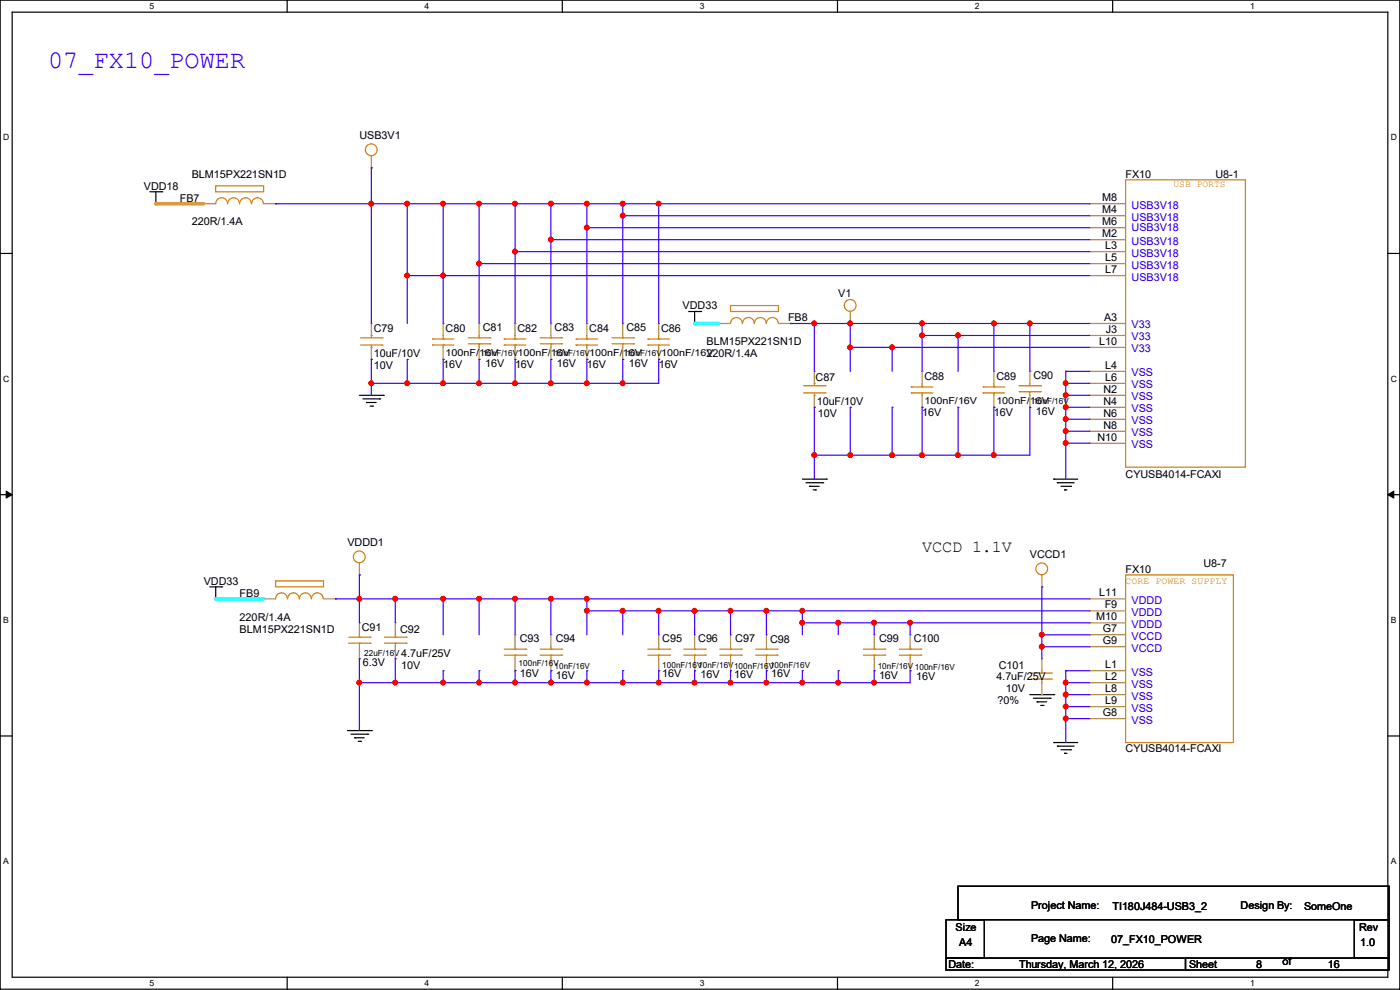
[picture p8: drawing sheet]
<svg xmlns="http://www.w3.org/2000/svg" width="297mm" height="210mm" viewBox="0 0 297 210" stroke-linecap="round" stroke-linejoin="round" font-family="sans-serif">
<path d="M0 0h297v209.8h-297zM2.6 2.6h291.8v204.7h-291.8z" fill="none" stroke="#000" stroke-width=".25"/>
<g fill="#fff">
<path d="M31.7 .3h1v2h-1z"/>
<path d="M31.7 207.6h1v1.9h-1z"/>
</g>
<path d="M60.9 0v2.6M60.9 207.3v2.5" fill="none" stroke="#000" stroke-width=".25"/>
<g fill="#fff">
<path d="M90.1 .3h1v2h-1z"/>
<path d="M90.1 207.6h1v1.9h-1z"/>
</g>
<path d="M119.3 0v2.6M119.3 207.3v2.5" fill="none" stroke="#000" stroke-width=".25"/>
<g fill="#fff">
<path d="M148.5 .3h.9v2h-.9z"/>
<path d="M148.5 207.6h.9v1.9h-.9z"/>
</g>
<path d="M177.7 0v2.6M177.7 207.3v2.5" fill="none" stroke="#000" stroke-width=".25"/>
<g fill="#fff">
<path d="M206.8 .3h1v2h-1z"/>
<path d="M206.8 207.6h1v1.9h-1z"/>
</g>
<path d="M236.1 0v2.6M236.1 207.3v2.5" fill="none" stroke="#000" stroke-width=".25"/>
<g fill="#fff">
<path d="M265.2 .3h1v2h-1z"/>
<path d="M265.2 207.6h1v1.9h-1z"/>
<path d="M.7 28.2h1.2v1.9h-1.2z"/>
<path d="M295.1 28.2h1.2v1.9h-1.2z"/>
<path d="M.7 79.3h1.2v2h-1.2z"/>
<path d="M295.1 79.3h1.2v2h-1.2z"/>
</g>
<path d="M0 53.8h2.6M294.4 53.8h2.6" fill="none" stroke="#000" stroke-width=".25"/>
<g fill="#fff">
<path d="M.7 130.5h1.2v2h-1.2z"/>
<path d="M295.1 130.5h1.1v2h-1.1z"/>
</g>
<path d="M0 104.9h2.6M294.4 104.9h2.6" fill="none" stroke="#000" stroke-width=".25"/>
<path d="M1.3 104.2l1.3 .7-1.3 .8zM294.4 104.9l1.3-.7v1.5z" fill="#000" stroke="#000" stroke-width=".21"/>
<g fill="#fff">
<path d="M.7 181.7h1.2v2h-1.2z"/>
<path d="M295.1 181.7h1.1v2h-1.1z"/>
</g>
<g fill="none" stroke="#000" stroke-width=".25">
<path d="M31.8 40.7h2.5M33.1 43.2h.1M33.1 40.7v2.5M34.3 40.7h.1M146.1 66.1h2.5M147.4 68.6h.1M147.4 66.1v2.5M148.6 66.1h.1M76.2 83.9h5.1M77 84.6h3.6M77.8 85.4h.1M77.8 85.4h2"/>
<path d="M78.5 86.1h.5M79 86.1h.1M80.6 84.6h.1M81.3 83.9h.1M170.2 101.6h5.1M171 102.4h3.5M171.7 103.2h.1M171.7 103.2h2.1M172.5 103.9h.5M173 103.9h.1M174.5 102.4h.1M175.3 101.6h.1"/>
<path d="M223.6 101.6h.1M223.6 101.6h5M224.3 102.4h.1M224.3 102.4h3.6M225.1 103.2h2M225.8 103.9h.1M225.8 103.9h.6M227.1 103.2h.1M44.5 124.5h2.5M45.8 127h.1M45.8 124.5v2.5M47 124.5h.1"/>
<path d="M0 156.1h2.6M73.7 155h5.1M74.5 155.7h3.5M75.2 156.5h.1M75.2 156.5h2.1M76 157.3h.5M76.5 157.3h.1M78 155.7h.1M78.8 155h.1M218.5 147.4h5.1M219.2 148.1h3.6M220 148.9h.1"/>
<path d="M220 148.9h2M220.8 149.6h.5M221.3 149.6h.1M222.8 148.1h.1M223.6 147.4h.1M223.6 157.5h.1M223.6 157.5h5M224.3 158.3h.1M224.3 158.3h3.6M225.1 159h2M225.8 159.8h.1M225.8 159.8h.6"/>
<path d="M227.1 159h.1M294.4 156.1h2.6M200.7 195.1h8.1v8.1h-8.1zM203.2 188h91.5v7.1h-91.5zM287.3 195.1h7.4v8.1h-7.4zM200.7 203.2h50.8v2.6h-50.8zM251.5 203.2h43.2v2.6h-43.2z"/>
</g>
<g fill="none" stroke="#cc8006" stroke-width=".25">
<path d="M45.8 39.4h10.1v1.3h-10.1zM238.8 38.1h25.4v61h-25.4zM45.8 43.2a1.25 1.25 0 0 1 1.2-1.2 1.25 1.25 0 0 1 1.3 1.2M48.3 43.2a1.25 1.25 0 0 1 1.3-1.2 1.25 1.25 0 0 1 1.2 1.2M50.8 43.2a1.25 1.25 0 0 1 1.3-1.2 1.25 1.25 0 0 1 1.2 1.2 1.27 1.27 0 0 1 1.3-1.2 1.27 1.27 0 0 1 1.3 1.2M76.5 73.2h4.6M76.5 71.7h4.6M78.8 73.7h.1M78.8 71.2h.1M78.8 71.2v.5M78.8 73.2v.5M81.1 71.7h.1"/>
<path d="M81.1 73.2h.1M91.7 71.9h.1M91.7 73.2h.1M91.7 71.9h4.6M91.7 73.2h4.6M94 73.2h.1M94 71.9h.1M94 71.2v.7M94 73.2v.5M99.4 71.7h4.5M99.4 72.9h4.5M101.6 71.7h.1"/>
<path d="M101.6 72.9h.1M101.6 71.2v.5M101.6 72.9v.8M103.9 72.9h.1M103.9 71.7h.1M107 71.9h.1M107 73.2h.1M107 71.9h4.5M107 73.2h4.5M109.3 73.2h.1M109.3 71.9h.1M109.3 71.2v.7"/>
<path d="M109.3 73.2v.5M114.6 71.7h4.6M114.6 72.9h4.6M116.9 71.7h.1M116.9 72.9h.1M116.9 71.2v.5M116.9 72.9v.8M119.2 72.9h.1M119.2 71.7h.1M122.2 71.9h.1M122.2 73.2h.1M122.2 71.9h4.6"/>
<path d="M122.2 73.2h4.6M124.5 73.2h.1M124.5 71.9h.1M124.5 71.2v.7M124.5 73.2v.5M129.8 71.7h4.6M129.8 72.9h4.6M132.1 71.7h.1M132.1 72.9h.1M132.1 71.2v.5M132.1 72.9v.8M134.4 72.9h.1"/>
<path d="M134.4 71.7h.1M137.5 71.9h.1M137.5 73.2h.1M137.5 71.9h4.5M137.5 73.2h4.5M139.7 73.2h.1M139.7 71.9h.1M139.7 71.2v.7M139.7 73.2v.5M155 68.6a1.25 1.25 0 0 1 1.2-1.2 1.25 1.25 0 0 1 1.3 1.2M155 64.8h10.1v1.3h-10.1zM157.5 68.6a1.25 1.25 0 0 1 1.3-1.2 1.25 1.25 0 0 1 1.2 1.2"/>
<path d="M160.1 68.6a1.25 1.25 0 0 1 1.2-1.2 1.25 1.25 0 0 1 1.3 1.2M162.6 68.6a1.25 1.25 0 0 1 1.3-1.2 1.25 1.25 0 0 1 1.2 1.2M170.5 83.4h4.5M170.5 81.8h4.5M172.8 83.9h.1M172.8 81.3h.1M172.8 81.3v.5M172.8 83.4v.5M175 81.8h.1M175 83.4h.1M193.3 82.1h.1M193.3 83.4h.1"/>
<path d="M193.3 82.1h4.6M193.3 83.4h4.6M195.6 83.4h.1M195.6 82.1h.1M195.6 81.3v.8M195.6 83.4v.5M208.6 82.1h.1M208.6 83.4h.1M208.6 82.1h4.5M208.6 83.4h4.5M210.9 83.4h.1M210.9 82.1h.1"/>
<path d="M210.9 81.3v.8M210.9 83.4v.5M216.2 83.1h4.6M216.2 81.8h4.6M218.5 81.8h.1M218.5 83.1h.1M218.5 81.3v.5M218.5 83.1v.8M220.8 83.1h.1M220.8 81.8h.1M58.5 127a1.25 1.25 0 0 1 1.2-1.2 1.25 1.25 0 0 1 1.3 1.2M58.5 123.2h10.1v1.3h-10.1z"/>
<path d="M61 127a1.25 1.25 0 0 1 1.3-1.2 1.25 1.25 0 0 1 1.2 1.2M63.5 127a1.25 1.25 0 0 1 1.3-1.2 1.25 1.25 0 0 1 1.2 1.2M66.1 127a1.25 1.25 0 0 1 1.2-1.2 1.25 1.25 0 0 1 1.3 1.2M74 136.4h4.5M74 135.2h4.5M76.2 135.2h.1M76.2 136.4h.1M76.2 134.7v.5M76.2 136.4v.8M78.5 136.4h.1M78.5 135.2h.1M81.6 136.4h4.5"/>
<path d="M81.6 135.2h4.5M83.9 135.2h.1M83.9 136.4h.1M83.9 134.7v.5M83.9 136.4v.8M86.1 136.4h.1M86.1 135.2h.1M107 139h4.5M107 137.7h4.5M109.3 137.7h.1M109.3 139h.1M109.3 137.2v.5"/>
<path d="M109.3 139v.7M111.5 139h.1M111.5 137.7h.1M114.6 139h4.6M114.6 137.7h4.6M116.9 137.7h.1M116.9 139h.1M116.9 137.2v.5M116.9 139v.7M119.2 139h.1M119.2 137.7h.1M137.5 139h4.5"/>
<path d="M137.5 137.7h4.5M139.7 137.7h.1M139.7 139h.1M139.7 137.2v.5M139.7 139v.7M142 139h.1M142 137.7h.1M145.1 139h4.5M145.1 137.7h4.5M147.4 137.7h.1M147.4 139h.1M147.4 137.2v.5"/>
<path d="M147.4 139v.7M149.6 139h.1M149.6 137.7h.1M152.7 139h4.6M152.7 137.7h4.6M155 137.7h.1M155 139h.1M155 137.2v.5M155 139v.7M157.3 139h.1M157.3 137.7h.1M160.3 139h4.6"/>
<path d="M160.3 137.7h4.6M162.6 137.7h.1M162.6 139h.1M162.6 137.2v.5M162.6 139v.7M164.9 139h.1M164.9 137.7h.1M183.2 139h4.5M183.2 137.7h4.5M185.5 137.7h.1M185.5 139h.1M185.5 137.2v.5"/>
<path d="M185.5 139v.7M187.7 139h.1M187.7 137.7h.1M190.8 139h4.6M190.8 137.7h4.6M193.1 137.7h.1M193.1 139h.1M193.1 137.2v.5M193.1 139v.7M195.4 139h.1M195.4 137.7h.1M238.8 122h22.9v35.5h-22.9z"/>
<path d="M218.7 144.1h.1M218.7 142.8h.1M218.7 144.1h4.6M218.7 142.8h4.6M221 142.8h.1M221 144.1h.1M221 142.3v.5M221 144.1v.7"/>
<circle cx="78.8" cy="31.8" r="1.25"/>
<circle cx="180.4" cy="64.8" r="1.25"/>
<circle cx="76.2" cy="118.1" r="1.25"/>
<circle cx="221" cy="120.7" r="1.25"/>
</g>
<g fill="none" stroke="#a84" stroke-width=".25">
<path d="M78.8 35.6h.1M78.8 33.1v2.5M43.2 43.2h.1M43.2 43.2h2.6M55.9 43.2h2.6M58.5 43.2h.1M231.2 58.5h.1M231.2 50.8h.1M231.2 48.3h.1M231.2 45.8h.1M231.2 43.2h.1M231.2 55.9h.1"/>
<path d="M231.2 53.4h.1M231.2 43.2h7.6M231.2 58.5h7.6M231.2 50.8h7.6M231.2 48.3h7.6M231.2 45.8h7.6M231.2 55.9h7.6M231.2 53.4h7.6M78.8 76.2h.1M78.8 68.6h.1M78.8 68.6v2.6M78.8 73.7v2.5"/>
<path d="M94 76.2h.1M94 68.6h.1M94 68.6v2.6M94 73.7v2.5M101.6 68.6h.1M101.6 76.2h.1M101.6 68.6v2.6M101.6 73.7v2.5M109.3 76.2h.1M109.3 68.6h.1M109.3 68.6v2.6M109.3 73.7v2.5"/>
<path d="M116.9 68.6h.1M116.9 76.2h.1M116.9 68.6v2.6M116.9 73.7v2.5M124.5 76.2h.1M124.5 68.6h.1M124.5 68.6v2.6M124.5 73.7v2.5M132.1 68.6h.1M132.1 76.2h.1M132.1 68.6v2.6M132.1 73.7v2.5"/>
<path d="M139.7 76.2h.1M139.7 68.6h.1M139.7 68.6v2.6M139.7 73.7v2.5M152.4 68.6h.1M152.4 68.6h2.6M165.1 68.6h2.6M167.7 68.6h.1M172.8 78.8h.1M172.8 78.8v2.5M180.4 68.6h.1M180.4 66.1v2.5"/>
<path d="M195.6 78.8h.1M195.6 78.8v2.5M210.9 78.8h.1M210.9 78.8v2.5M218.5 78.8h.1M218.5 78.8v2.5M231.2 68.6h.1M231.2 73.7h.1M231.2 71.2h.1M231.2 78.8h.1M231.2 68.6h7.6M231.2 73.7h7.6"/>
<path d="M231.2 71.2h7.6M231.2 78.8h7.6M172.8 86.4h.1M172.8 83.9v2.5M195.6 86.4h.1M195.6 83.9v2.5M210.9 86.4h.1M210.9 83.9v2.5M218.5 86.4h.1M218.5 83.9v2.5M231.2 81.3h.1M231.2 94h.1"/>
<path d="M231.2 83.9h.1M231.2 86.4h.1M231.2 88.9h.1M231.2 91.5h.1M231.2 81.3h7.6M231.2 94h7.6M231.2 83.9h7.6M231.2 86.4h7.6M231.2 88.9h7.6M231.2 91.5h7.6M76.2 119.4v2.6M55.9 127h.1"/>
<path d="M55.9 127h2.6M68.6 127h2.6M71.2 127h.1M76.2 132.1h.1M76.2 139.7h.1M76.2 122h.1M76.2 132.1v2.6M76.2 137.2v2.5M83.9 132.1h.1M83.9 139.7h.1M83.9 132.1v2.6M83.9 137.2v2.5"/>
<path d="M109.3 134.7h.1M109.3 134.7v2.5M109.3 139.7v2.6M116.9 134.7h.1M116.9 134.7v2.5M116.9 139.7v2.6M139.7 134.7h.1M139.7 134.7v2.5M139.7 139.7v2.6M147.4 134.7h.1M147.4 134.7v2.5M147.4 139.7v2.6"/>
<path d="M155 134.7h.1M155 134.7v2.5M155 139.7v2.6M162.6 134.7h.1M162.6 134.7v2.5M162.6 139.7v2.6M185.5 134.7h.1M185.5 134.7v2.5M185.5 139.7v2.6M193.1 134.7h.1M193.1 134.7v2.5M193.1 139.7v2.6"/>
<path d="M221 124.5h.1M221 139.7h.1M221 122v2.5M221 139.7v2.6M231.2 127h.1M231.2 129.6h.1M231.2 134.7h.1M231.2 137.2h.1M231.2 132.1h.1M231.2 127h7.6M231.2 129.6h7.6M231.2 134.7h7.6"/>
<path d="M231.2 137.2h7.6M231.2 132.1h7.6M109.3 142.3h.1M116.9 142.3h.1M139.7 142.3h.1M147.4 142.3h.1M155 142.3h.1M162.6 142.3h.1M185.5 142.3h.1M193.1 142.3h.1M221 147.4h.1M221 144.8v2.6"/>
<path d="M231.2 142.3h.1M231.2 144.8h.1M231.2 149.9h.1M231.2 147.4h.1M231.2 152.4h.1M231.2 142.3h7.6M231.2 144.8h7.6M231.2 149.9h7.6M231.2 147.4h7.6M231.2 152.4h7.6"/>
</g>
<g fill="none" stroke="#4200ff" stroke-width=".25">
<path d="M94 58.5h.1M94 58.5h137.2M101.6 55.9h.1M101.6 55.9h129.6M109.3 53.4h.1M109.3 53.4h121.9M116.9 50.8h.1M116.9 50.8h114.3M124.5 48.3h.1M124.5 48.3h106.7M132.1 43.2h.1M132.1 43.2h99.1"/>
<path d="M139.7 43.2h.1"/>
</g>
<g fill="#f00" stroke="#f00" stroke-width=".25">
<circle cx="139.7" cy="43.2" r=".49"/>
<circle cx="124.5" cy="48.3" r=".49"/>
<circle cx="116.9" cy="50.8" r=".49"/>
<circle cx="109.2" cy="53.4" r=".49"/>
<circle cx="101.6" cy="55.9" r=".49"/>
<circle cx="94" cy="58.4" r=".49"/>
</g>
<path d="M33.1 43.2h10.1" fill="none" stroke="#ff8040" stroke-width=".76"/>
<circle cx="33.1" cy="43.2" r=".38" fill="#ff8040"/>
<g fill="none" stroke="#4200ff" stroke-width=".25">
<path d="M78.8 43.2h.1M78.8 43.2v25.4M78.8 43.2h15.2M86.4 43.2h.1M86.4 43.2v15.3M101.6 43.2h.1M101.6 43.2h30.5M101.6 43.2v12.7M109.3 43.2h.1M109.3 43.2v10.2M116.9 43.2h.1M116.9 43.2v7.6"/>
<path d="M124.5 43.2h.1M124.5 43.2v5.1M78.8 76.2h.1M78.8 76.2v7.7M86.4 76.2h.1M86.4 76.2v5.1M94 76.2h.1M94 76.2v5.1M101.6 76.2h.1M101.6 76.2v5.1M109.3 76.2h.1M109.3 76.2v5.1"/>
<path d="M116.9 76.2h.1M116.9 76.2v5.1M124.5 76.2h.1M124.5 76.2v5.1M132.1 76.2h.1M132.1 76.2v5.1M139.7 76.2h.1M139.7 76.2v5.1h-60.9M195.6 68.6h.1M195.6 68.6h15.3M226.1 78.8h.1M226.1 78.8h5.1"/>
<path d="M226.1 78.8v15.2M78.8 81.3h.1M86.4 81.3h.1M94 81.3h.1M101.6 81.3h.1M109.3 81.3h.1M116.9 81.3h.1M124.5 81.3h.1M132.1 81.3h.1M226.1 81.3h.1M226.1 83.9h.1M226.1 86.4h.1"/>
<path d="M226.1 88.9h.1M226.1 91.5h.1M226.1 81.3h5.1M226.1 83.9h5.1M226.1 86.4h5.1M226.1 88.9h5.1M226.1 91.5h5.1"/>
</g>
<g fill="#f00" stroke="#f00" stroke-width=".25">
<circle cx="86.4" cy="58.4" r=".49"/>
<circle cx="86.4" cy="43.2" r=".49"/>
<circle cx="101.6" cy="43.2" r=".49"/>
<circle cx="116.9" cy="43.2" r=".49"/>
<circle cx="109.2" cy="43.2" r=".49"/>
<circle cx="132.1" cy="43.2" r=".49"/>
<circle cx="124.5" cy="43.2" r=".49"/>
<circle cx="226.1" cy="81.3" r=".49"/>
<circle cx="78.8" cy="81.3" r=".49"/>
<circle cx="86.4" cy="81.3" r=".49"/>
<circle cx="94" cy="81.3" r=".49"/>
<circle cx="101.6" cy="81.3" r=".49"/>
<circle cx="116.9" cy="81.3" r=".49"/>
<circle cx="124.5" cy="81.3" r=".49"/>
<circle cx="132.1" cy="81.3" r=".49"/>
<circle cx="226.1" cy="83.8" r=".49"/>
<circle cx="109.2" cy="81.3" r=".49"/>
<circle cx="226.1" cy="86.4" r=".49"/>
<circle cx="226.1" cy="88.9" r=".49"/>
<circle cx="226.1" cy="91.5" r=".49"/>
</g>
<path d="M147.4 68.6h5" fill="none" stroke="#0ff" stroke-width=".76"/>
<circle cx="147.4" cy="68.6" r=".38" fill="#0ff"/>
<g fill="none" stroke="#4200ff" stroke-width=".25">
<path d="M167.7 68.6h.1M167.7 68.6h5.1M180.4 68.6h.1M180.4 68.6h15.2M180.4 68.6v5.1M195.6 68.6h.1M195.6 68.6v2.6M218.5 68.6h.1M218.5 68.6v10.2M180.4 86.4h.1M180.4 96.6h.1M180.4 86.4v10.2"/>
<path d="M180.4 96.6h22.8M189.3 86.4h.1M189.3 96.6h.1M189.3 86.4v10.2M195.6 86.4h.1M195.6 96.6h.1M195.6 86.4v10.2M210.9 86.4h.1M210.9 96.6h.1M210.9 86.4v10.2M218.5 86.4h.1M218.5 86.4v10.2h-7.6"/>
<path d="M226.1 94h.1M226.1 94h5.1M226.1 94v7.6M71.2 127h.1M71.2 127h160M76.2 127h.1M76.2 127v5.1M83.9 127h.1M83.9 127v5.1M94 127h.1M94 127v7.7M101.6 127h.1"/>
<path d="M101.6 127v7.7M109.3 127h.1M109.3 127v7.7M116.9 127h.1M116.9 127v7.7M124.5 127h.1M124.5 127v2.6"/>
</g>
<g fill="#f00" stroke="#f00" stroke-width=".25">
<circle cx="195.6" cy="68.6" r=".49"/>
<circle cx="180.4" cy="68.6" r=".49"/>
<circle cx="226.1" cy="94" r=".49"/>
<circle cx="195.6" cy="96.5" r=".49"/>
<circle cx="189.3" cy="96.5" r=".49"/>
<circle cx="180.4" cy="96.5" r=".49"/>
<circle cx="124.5" cy="127" r=".49"/>
<circle cx="116.9" cy="127" r=".49"/>
<circle cx="109.2" cy="127" r=".49"/>
<circle cx="101.6" cy="127" r=".49"/>
<circle cx="94" cy="127" r=".49"/>
<circle cx="83.8" cy="127" r=".49"/>
<circle cx="76.2" cy="127" r=".49"/>
</g>
<path d="M45.8 127h10.1" fill="none" stroke="#0ff" stroke-width=".76"/>
<circle cx="45.8" cy="127" r=".38" fill="#0ff"/>
<g fill="none" stroke="#4200ff" stroke-width=".25">
<path d="M78.8 35.6h.1M78.8 35.6v7.6h-20.3M58.5 43.2h.1M86.4 58.5h.1M86.4 58.5h7.6M86.4 58.5v10.1M94 58.5h.1M94 43.2h.1M94 43.2v25.4M94 43.2h7.6M101.6 55.9h.1M101.6 55.9v12.7"/>
<path d="M109.3 53.4h.1M109.3 53.4v15.2M116.9 50.8h.1M116.9 50.8v17.8M124.5 48.3h.1M124.5 48.3v20.3M132.1 43.2h.1M132.1 45.8h.1M132.1 43.2v25.4M132.1 45.8h99.1M139.7 43.2h.1M139.7 43.2v25.4"/>
<path d="M172.8 68.6h.1M172.8 68.6v10.2M172.8 68.6h7.6M180.4 73.7h.1M180.4 73.7h50.8M180.4 73.7v5.1M189.3 73.7h.1M189.3 73.7v5.1M195.6 71.2h.1M195.6 71.2h35.6M195.6 71.2v7.6M203.2 71.2h.1"/>
<path d="M203.2 71.2v7.6M210.9 68.6h.1M210.9 68.6h20.3M210.9 68.6v10.2M218.5 68.6h.1M172.8 86.4h.1M172.8 96.6h.1M172.8 86.4v15.2M172.8 96.6h7.6M203.2 86.4h.1M203.2 96.6h.1M203.2 96.6h7.7"/>
<path d="M203.2 86.4v10.2M76.2 139.7h.1M76.2 122h.1M76.2 122v5M76.2 139.7v15.3M83.9 139.7h.1M83.9 139.7v5.1M124.5 129.6h.1M124.5 129.6h106.7M124.5 129.6v5.1M132.1 129.6h.1M132.1 129.6v5.1"/>
<path d="M139.7 129.6h.1M139.7 129.6v5.1M147.4 129.6h.1M147.4 129.6v5.1M155 129.6h.1M155 129.6v5.1M162.6 129.6h.1M162.6 129.6v5.1M170.2 132.1h.1M170.2 129.6h.1M170.2 129.6v5.1M170.2 132.1h61"/>
<path d="M177.8 132.1h.1M177.8 132.1v2.6M185.5 132.1h.1M185.5 132.1v2.6M193.1 132.1h.1M193.1 132.1v2.6M221 134.7h.1M221 137.2h.1M221 124.5h.1M221 134.7h10.2M221 124.5v15.2M221 137.2h10.2"/>
<path d="M76.2 144.8h.1M83.9 144.8h.1M94 142.3h.1M94 144.8h.1M94 142.3v2.5M101.6 142.3h.1M101.6 144.8h.1M101.6 142.3v2.5M109.3 142.3h.1M109.3 144.8h.1M109.3 142.3v2.5M116.9 142.3h.1"/>
<path d="M116.9 144.8h.1M116.9 142.3v2.5M124.5 142.3h.1M124.5 144.8h.1M124.5 142.3v2.5M132.1 142.3h.1M132.1 144.8h.1M132.1 142.3v2.5M139.7 142.3h.1M139.7 144.8h.1M139.7 142.3v2.5M147.4 142.3h.1"/>
<path d="M147.4 144.8h.1M147.4 142.3v2.5M155 142.3h.1M155 144.8h.1M155 142.3v2.5M162.6 142.3h.1M162.6 144.8h.1M162.6 142.3v2.5M170.2 142.3h.1M170.2 144.8h.1M170.2 142.3v2.5M177.8 142.3h.1"/>
<path d="M177.8 144.8h.1M177.8 142.3v2.5M185.5 142.3h.1M185.5 144.8h.1M185.5 142.3v2.5M193.1 142.3h.1M193.1 142.3v2.5h-116.9M226.1 142.3h.1M226.1 144.8h.1M226.1 147.4h.1M226.1 149.9h.1M226.1 152.4h.1"/>
<path d="M226.1 144.8h5.1M226.1 142.3h5.1M226.1 142.3v15.2M226.1 147.4h5.1M226.1 149.9h5.1M226.1 152.4h5.1"/>
</g>
<g fill="#f00" stroke="#f00" stroke-width=".25">
<circle cx="124.5" cy="144.8" r=".49"/>
<circle cx="101.6" cy="144.8" r=".49"/>
<circle cx="221" cy="134.6" r=".49"/>
<circle cx="116.9" cy="144.8" r=".49"/>
<circle cx="109.2" cy="144.8" r=".49"/>
<circle cx="226.1" cy="144.8" r=".49"/>
<circle cx="226.1" cy="147.3" r=".49"/>
<circle cx="226.1" cy="152.4" r=".49"/>
<circle cx="226.1" cy="149.9" r=".49"/>
<circle cx="172.7" cy="96.5" r=".49"/>
<circle cx="180.4" cy="73.7" r=".49"/>
<circle cx="218.5" cy="68.6" r=".49"/>
<circle cx="132.1" cy="45.7" r=".49"/>
<circle cx="189.3" cy="73.7" r=".49"/>
<circle cx="195.6" cy="71.1" r=".49"/>
<circle cx="210.8" cy="68.6" r=".49"/>
<circle cx="94" cy="43.2" r=".49"/>
<circle cx="172.7" cy="68.6" r=".49"/>
<circle cx="78.8" cy="43.2" r=".49"/>
<circle cx="203.2" cy="71.1" r=".49"/>
<circle cx="210.8" cy="96.5" r=".49"/>
<circle cx="203.2" cy="96.5" r=".49"/>
<circle cx="221" cy="137.2" r=".49"/>
<circle cx="177.8" cy="144.8" r=".49"/>
<circle cx="185.4" cy="144.8" r=".49"/>
<circle cx="83.8" cy="144.8" r=".49"/>
<circle cx="76.2" cy="144.8" r=".49"/>
<circle cx="170.2" cy="132.1" r=".49"/>
<circle cx="177.8" cy="132.1" r=".49"/>
<circle cx="185.4" cy="132.1" r=".49"/>
<circle cx="193.1" cy="132.1" r=".49"/>
<circle cx="132.1" cy="129.6" r=".49"/>
<circle cx="139.7" cy="129.6" r=".49"/>
<circle cx="155" cy="129.6" r=".49"/>
<circle cx="147.3" cy="129.6" r=".49"/>
<circle cx="162.6" cy="129.6" r=".49"/>
<circle cx="139.7" cy="144.8" r=".49"/>
<circle cx="132.1" cy="144.8" r=".49"/>
<circle cx="155" cy="144.8" r=".49"/>
<circle cx="147.3" cy="144.8" r=".49"/>
<circle cx="170.2" cy="144.8" r=".49"/>
<circle cx="162.6" cy="144.8" r=".49"/>
<circle cx="124.5" cy="129.6" r=".49"/>
<circle cx="94" cy="144.8" r=".49"/>
<circle cx="170.2" cy="129.6" r=".49"/>
<circle cx="139.7" cy="43.2" r=".49"/>
<circle cx="124.5" cy="48.3" r=".49"/>
<circle cx="116.9" cy="50.8" r=".49"/>
<circle cx="109.2" cy="53.4" r=".49"/>
<circle cx="101.6" cy="55.9" r=".49"/>
<circle cx="94" cy="58.4" r=".49"/>
<circle cx="86.4" cy="58.4" r=".49"/>
<circle cx="86.4" cy="43.2" r=".49"/>
<circle cx="101.6" cy="43.2" r=".49"/>
<circle cx="116.9" cy="43.2" r=".49"/>
<circle cx="109.2" cy="43.2" r=".49"/>
<circle cx="132.1" cy="43.2" r=".49"/>
<circle cx="124.5" cy="43.2" r=".49"/>
<circle cx="226.1" cy="81.3" r=".49"/>
<circle cx="78.8" cy="81.3" r=".49"/>
<circle cx="86.4" cy="81.3" r=".49"/>
<circle cx="94" cy="81.3" r=".49"/>
<circle cx="101.6" cy="81.3" r=".49"/>
<circle cx="116.9" cy="81.3" r=".49"/>
<circle cx="124.5" cy="81.3" r=".49"/>
<circle cx="132.1" cy="81.3" r=".49"/>
<circle cx="226.1" cy="83.8" r=".49"/>
<circle cx="109.2" cy="81.3" r=".49"/>
<circle cx="226.1" cy="86.4" r=".49"/>
<circle cx="226.1" cy="88.9" r=".49"/>
<circle cx="226.1" cy="91.5" r=".49"/>
<circle cx="195.6" cy="68.6" r=".49"/>
<circle cx="180.4" cy="68.6" r=".49"/>
<circle cx="226.1" cy="94" r=".49"/>
<circle cx="195.6" cy="96.5" r=".49"/>
<circle cx="189.3" cy="96.5" r=".49"/>
<circle cx="180.4" cy="96.5" r=".49"/>
<circle cx="124.5" cy="127" r=".49"/>
<circle cx="116.9" cy="127" r=".49"/>
<circle cx="109.2" cy="127" r=".49"/>
<circle cx="101.6" cy="127" r=".49"/>
<circle cx="94" cy="127" r=".49"/>
<circle cx="83.8" cy="127" r=".49"/>
<circle cx="76.2" cy="127" r=".49"/>
</g>
<text font-size="5.3" fill="#00f" x="10.2" y="14.5">07_FX10_POWER</text>
<text font-size="3.6" x="195.6" y="117.1">VCCD 1.1V</text>
<g font-size="2.3">
<text x="76.2" y="29.5">USB3V1</text>
<text x="30.5" y="40.2">VDD18</text>
<text x="40.7" y="37.7">BLM15PX221SN1D</text>
<text x="238.8" y="37.7">FX10</text>
<text x="257.9" y="37.7">U8-1</text>
<text x="38.1" y="42.8">FB7</text>
<text x="40.7" y="47.8">220R/1.4A</text>
<text x="233.9" y="47.8">M6</text>
<text x="233.9" y="45.2">M4</text>
<text x="233.9" y="42.7">M8</text>
<text x="233.9" y="50.3">M2</text>
<text x="234.5" y="52.8">L3</text>
<text x="234.5" y="57.9">L7</text>
<text x="234.5" y="55.4">L5</text>
<text x="144.8" y="65.6">VDD33</text>
<text x="177.8" y="63.1">V1</text>
<text x="79.3" y="70.4">C79</text>
<text x="94.5" y="70.4">C80</text>
<text x="102.4" y="70.2">C81</text>
<text x="109.8" y="70.4">C82</text>
<text x="117.6" y="70.2">C83</text>
<text x="125" y="70.4">C84</text>
<text x="132.9" y="70.2">C85</text>
<text x="140.3" y="70.4">C86</text>
<text x="167.2" y="68.2">FB8</text>
<text x="234.2" y="68.1">A3</text>
<text x="234.6" y="70.6">J3</text>
<text x="79.3" y="75.8">10uF/10V</text>
<text x="102.9" y="77.8">16V</text>
<text x="118.2" y="77.8">16V</text>
<text x="133.4" y="77.8">16V</text>
<text x="149.9" y="75.8">220R/1.4A</text>
<text x="149.9" y="73.2">BLM15PX221SN1D</text>
<text x="233.2" y="73.2">L10</text>
<text x="79.3" y="78.3">10V</text>
<text x="94" y="78.1">16V</text>
<text x="109.3" y="78.1">16V</text>
<text x="124.5" y="78.1">16V</text>
<text x="139.7" y="78.1">16V</text>
<text x="173" y="80.9">C87</text>
<text x="196.1" y="80.6">C88</text>
<text x="211.4" y="80.6">C89</text>
<text x="219.2" y="80.3">C90</text>
<text x="234.1" y="83.3">N2</text>
<text x="234.5" y="80.8">L6</text>
<text x="234.5" y="78.2">L4</text>
<text x="173.3" y="85.9">10uF/10V</text>
<text x="173.5" y="88.5">10V</text>
<text x="195.6" y="88.2">16V</text>
<text x="210.9" y="88.2">16V</text>
<text x="219.8" y="88">16V</text>
<text x="234.1" y="85.9">N4</text>
<text x="234.1" y="88.4">N6</text>
<text x="232.8" y="93.5">N10</text>
<text x="234.1" y="90.9">N8</text>
<text x="238.8" y="101.4">CYUSB4014-FCAXI</text>
<text x="73.7" y="115.9">VDDD1</text>
<text x="218.5" y="118.4">VCCD1</text>
<text x="43.2" y="124">VDD33</text>
<text x="238.8" y="121.5">FX10</text>
<text x="255.3" y="120.2">U8-7</text>
<text x="50.8" y="126.6">FB9</text>
<text x="50.8" y="131.7">220R/1.4A</text>
<text x="232.6" y="131.6">M10</text>
<text x="233.2" y="126.5">L11</text>
<text x="234.4" y="129">F9</text>
<text x="50.8" y="134.2">BLM15PX221SN1D</text>
<text x="76.8" y="133.9">C91</text>
<text x="84.9" y="134.2">C92</text>
<text x="110.3" y="136.2">C93</text>
<text x="117.9" y="136.2">C94</text>
<text x="140.5" y="136.2">C95</text>
<text x="148.1" y="136.2">C96</text>
<text x="156" y="136.2">C97</text>
<text x="163.4" y="136.5">C98</text>
<text x="186.5" y="136.2">C99</text>
<text x="193.8" y="136.2">C100</text>
<text x="234" y="134.1">G7</text>
<text x="234" y="136.7">G9</text>
<text x="77" y="141.3">6.3V</text>
<text x="85.1" y="139.3">4.7uF/25V</text>
<text x="85.1" y="141.8">10V</text>
<text x="110.3" y="143.6">16V</text>
<text x="140.5" y="143.6">16V</text>
<text x="148.6" y="143.8">16V</text>
<text x="155.7" y="143.8">16V</text>
<text x="163.6" y="143.6">16V</text>
<text x="211.9" y="141.8">C101</text>
<text x="234.5" y="141.7">L1</text>
<text x="117.9" y="144.1">16V</text>
<text x="186.5" y="144.1">16V</text>
<text x="194.4" y="144.4">16V</text>
<text x="211.4" y="144.4">4.7uF/25V</text>
<text x="211.6" y="149.4">?0%</text>
<text x="213.4" y="146.9">10V</text>
<text x="234.5" y="144.3">L2</text>
<text x="234.5" y="149.4">L9</text>
<text x="234.5" y="146.8">L8</text>
<text x="234" y="151.9">G8</text>
<text x="238.8" y="159.6">CYUSB4014-FCAXI</text>
<text x="202.7" y="197.4">Size</text>
<text x="218.7" y="192.9">Project Name:</text>
<text x="236" y="193.1">TI180J484-USB3_2</text>
<text x="263.2" y="192.9">Design By:</text>
<text x="276.7" y="193.1">SomeOne</text>
<text x="288.3" y="197.4">Rev</text>
<text x="203.5" y="200.7">A4</text>
<text x="218.7" y="199.7">Page Name:</text>
<text x="235.8" y="200">07_FX10_POWER</text>
<text x="288.6" y="200.7">1.0</text>
<text x="201.2" y="205.3">Date:</text>
<text x="216.2" y="205.3">Thursday, March 12, 2026</text>
<text x="252.3" y="205.3">Sheet</text>
<text x="266.5" y="205.3">8</text>
<text x="272.1" y="204.8">of</text>
<text x="281.7" y="205.3">16</text>
</g>
<g font-size="2.3" fill="#00c">
<text x="240.1" y="46.8">USB3V18</text>
<text x="240.1" y="44.3">USB3V18</text>
<text x="240.1" y="51.9">USB3V18</text>
<text x="240.1" y="49.1">USB3V18</text>
<text x="240.1" y="59.5">USB3V18</text>
<text x="240.1" y="57">USB3V18</text>
<text x="240.1" y="54.4">USB3V18</text>
<text x="240.1" y="69.7">V33</text>
<text x="240.1" y="74.8">V33</text>
<text x="240.1" y="72.2">V33</text>
<text x="240.1" y="82.4">VSS</text>
<text x="240.1" y="79.8">VSS</text>
<text x="240.1" y="84.9">VSS</text>
<text x="240.1" y="87.5">VSS</text>
<text x="240.1" y="95.1">VSS</text>
<text x="240.1" y="90">VSS</text>
<text x="240.1" y="92.5">VSS</text>
<text x="240.1" y="128.1">VDDD</text>
<text x="240.1" y="130.6">VDDD</text>
<text x="240.1" y="135.7">VCCD</text>
<text x="240.1" y="133.2">VDDD</text>
<text x="240.1" y="138.3">VCCD</text>
<text x="240.1" y="143.3">VSS</text>
<text x="240.1" y="145.9">VSS</text>
<text x="240.1" y="148.4">VSS</text>
<text x="240.1" y="151">VSS</text>
<text x="240.1" y="153.5">VSS</text>
</g>
<g font-size="2" fill="#cc8006">
<text x="249" y="39.7">USB PORTS</text>
<text x="238.8" y="123.8">CORE POWER SUPPLY</text>
</g>
<g font-size="2">
<text x="94.5" y="75.6">100nF/16V</text>
<text x="109.8" y="75.6">100nF/16V</text>
<text x="125" y="75.6">100nF/16V</text>
<text x="140.3" y="75.6">100nF/16V</text>
<text x="196.1" y="85.8">100nF/16V</text>
<text x="211.4" y="85.8">100nF/16V</text>
</g>
<g font-size="1.8">
<text x="31.7" y="1.9">5</text>
<text x="90.1" y="1.9">4</text>
<text x="148.5" y="1.9">3</text>
<text x="206.8" y="1.9">2</text>
<text x="265.2" y="1.9">1</text>
<text x=".7" y="29.8">D</text>
<text x="295.1" y="29.8">D</text>
<text x="102.4" y="75.6">10nF/16V</text>
<text x="117.6" y="75.6">10nF/16V</text>
<text x="132.9" y="75.6">10nF/16V</text>
<text x=".7" y="80.9">C</text>
<text x="295.1" y="80.9">C</text>
<text x="219.2" y="85.7">10nF/16V</text>
<text x=".7" y="132.1">B</text>
<text x="295.1" y="132.1">B</text>
<text x="77.3" y="139.1">22uF/16V</text>
<text x="110" y="141.4">100nF/16V</text>
<text x="117.6" y="141.9">10nF/16V</text>
<text x="140.5" y="141.6">100nF/16V</text>
<text x="148.1" y="141.6">10nF/16V100nF/16V</text>
<text x="163.4" y="141.6">100nF/16V</text>
<text x="186.2" y="141.9">10nF/16V 100nF/16V</text>
<text x=".7" y="183.3">A</text>
<text x="295.1" y="183.3">A</text>
<text x="31.7" y="209.2">5</text>
<text x="90.1" y="209.2">4</text>
<text x="148.5" y="209.2">3</text>
<text x="206.8" y="209.2">2</text>
<text x="265.2" y="209.2">1</text>
</g>
</svg>
